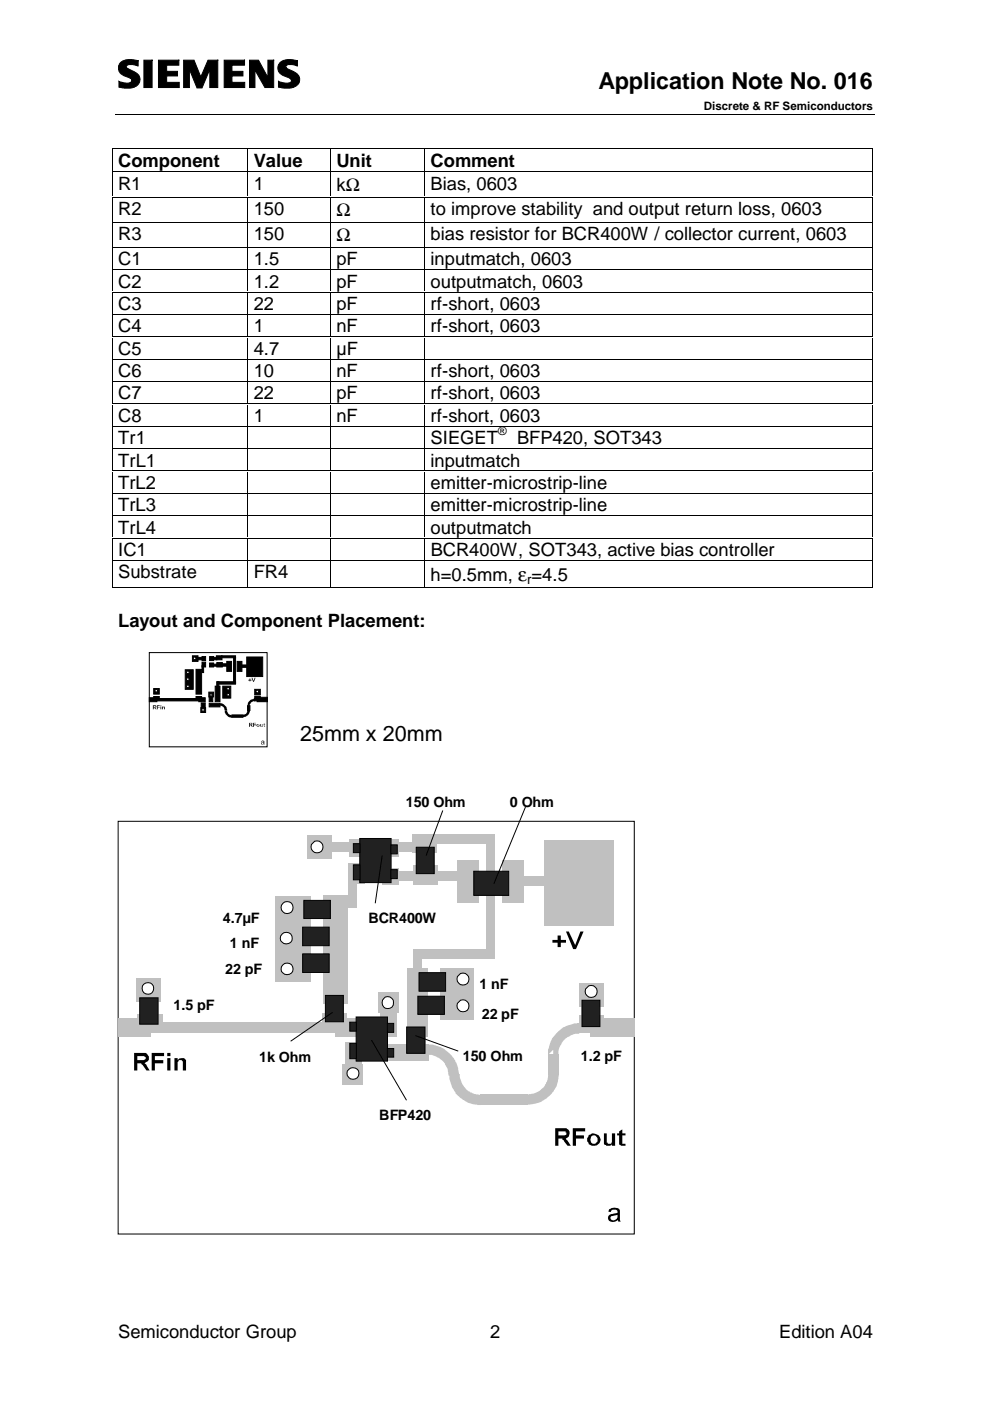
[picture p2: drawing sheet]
<svg xmlns="http://www.w3.org/2000/svg" width="210mm" height="297mm" viewBox="0 0 210 297" stroke-linecap="round" stroke-linejoin="round" font-family="sans-serif">
<path d="M25.5 13.4l.4-.4 .8-.3 1.3-.1 1.3 .3v1.1l-1.1-.3h-.9l-.5 .2-.1 .4 2.1 1.1 .7 .6 .2 .8-.3 1a2.38 2.38 0 0 1-1.7 .9h-1.3l-1.2-.2v-1.3l1.4 .4h.9l.5-.4v-.3l-.3-.3-1.7-.7a1.62 1.62 0 0 1-.9-1.1v-.8zM30.5 12.8h1.7v5.8h-1.7zM33.6 12.8h4.3v1h-2.6v1.3h2.3v1h-2.3v1.4h2.7v1.1h-4.4zM38.9 12.8h2.2l1.5 3.5 1.5-3.5h2.1v5.8h-1.7v-3.9l-1.7 3.9h-1l-1.6-3.9v3.9h-1.3zM47.5 12.8h4.3v1h-2.6v1.3h2.3v1h-2.3v1.4h2.7v1.1h-4.4zM52.9 12.8h1.9l2 3.6v-3.6h1.2v5.8h-1.8l-2.2-3.8v3.8h-1.1zM59.3 13.4l.6-.5 1-.3 2.2 .3v1.1l-1-.3h-1l-.4 .2-.1 .5 2.4 1.3 .5 .7v.7a2.11 2.11 0 0 1-2 1.6h-1.3l-1.2-.2v-1.3l1.1 .4h1.1a.51 .51 0 0 0 .6-.3 .51 .51 0 0 0-.2-.6l-1.8-.8-.5-.4-.3-.5-.1-.8z" fill-rule="evenodd" fill="#000"/>
<g fill="none" stroke="#000" stroke-width=".21">
<path d="M25.5 13.4l.4-.4 .8-.3 1.3-.1 1.3 .3v1.1l-1.1-.3h-.9l-.5 .2-.1 .4 2.1 1.1 .7 .6 .2 .8-.3 1a2.38 2.38 0 0 1-1.7 .9h-1.3l-1.2-.2v-1.3l1.4 .4h.9l.5-.4v-.3l-.3-.3-1.7-.7a1.62 1.62 0 0 1-.9-1.1v-.8zM30.5 12.8h1.7v5.8h-1.7zM33.6 12.8h4.3v1h-2.6v1.3h2.3v1h-2.3v1.4h2.7v1.1h-4.4zM38.9 12.8h2.2l1.5 3.5 1.5-3.5h2.1v5.8h-1.7v-3.9l-1.7 3.9h-1l-1.6-3.9v3.9h-1.3zM47.5 12.8h4.3v1h-2.6v1.3h2.3v1h-2.3v1.4h2.7v1.1h-4.4zM52.9 12.8h1.9l2 3.6v-3.6h1.2v5.8h-1.8l-2.2-3.8v3.8h-1.1zM59.3 13.4l.6-.5 1-.3 2.2 .3v1.1l-1-.3h-1l-.4 .2-.1 .5 2.4 1.3 .5 .7v.7a2.11 2.11 0 0 1-2 1.6h-1.3l-1.2-.2v-1.3l1.1 .4h1.1a.51 .51 0 0 0 .6-.3 .51 .51 0 0 0-.2-.6l-1.8-.8-.5-.4-.3-.5-.1-.8zM23.8 31.7v4.6M23.8 36.6v5M24 31.5h28.4M24 36.4h28.4M24.5 24.3h161"/>
<path d="M52.5 31.7v4.6M52.5 36.6v5M52.7 31.5h17.2M52.7 36.4h17.2M70 31.7v4.6M70 36.6v5M70.2 31.5h19.7M70.2 36.4h19.7M90.1 31.7v4.6M90.1 36.6v5M90.2 31.5h94.7M90.2 36.4h94.7"/>
<path d="M185 31.7v4.6M185 36.6v5M23.8 41.9v5.1M23.8 47.3v5M23.8 52.6v4.4M23.8 57.3v4.5M24 41.8h28.4M24 47.1h28.4M24 52.4h28.4M24 57.2h28.4M52.5 41.9v5.1M52.5 47.3v5"/>
<path d="M52.5 52.6v4.4M52.5 57.3v4.5M52.7 41.8h17.2M52.7 47.1h17.2M52.7 52.4h17.2M52.7 57.2h17.2M70 41.9v5.1M70 47.3v5M70 52.6v4.4M70 57.3v4.5M70.2 41.8h19.7M70.2 47.1h19.7"/>
<path d="M70.2 52.4h19.7M70.2 57.2h19.7M90.1 41.9v5.1M90.1 47.3v5M90.1 52.6v4.4M90.1 57.3v4.5M90.2 41.8h94.7M90.2 47.1h94.7M90.2 52.4h94.7M90.2 57.2h94.7M185 41.9v5.1M185 47.3v5"/>
<path d="M185 52.6v4.4M185 57.3v4.5M23.8 62.1v4.4M23.8 66.8v4.5M23.8 71.6v4.4M23.8 76.3v4.4M24 61.9h28.4M24 66.7h28.4M24 71.4h28.4M24 76.2h28.4M52.5 62.1v4.4M52.5 66.8v4.5"/>
<path d="M52.5 71.6v4.4M52.5 76.3v4.4M52.7 61.9h17.2M52.7 66.7h17.2M52.7 71.4h17.2M52.7 76.2h17.2M70 62.1v4.4M70 66.8v4.5M70 71.6v4.4M70 76.3v4.4M70.2 61.9h19.7M70.2 66.7h19.7"/>
<path d="M70.2 71.4h19.7M70.2 76.2h19.7M90.1 62.1v4.4M90.1 66.8v4.5M90.1 71.6v4.4M90.1 76.3v4.4M90.2 61.9h94.7M90.2 66.7h94.7M90.2 71.4h94.7M90.2 76.2h94.7M185 62.1v4.4M185 66.8v4.5"/>
<path d="M185 71.6v4.4M185 76.3v4.4M23.8 81v4.5M23.8 85.8v4.4M23.8 90.5v4.5M23.8 95.3v4.4M24 80.9h28.4M24 85.6h28.4M24 90.4h28.4M24 95.1h28.4M24 99.9h28.4M52.5 81v4.5"/>
<path d="M52.5 85.8v4.4M52.5 90.5v4.5M52.5 95.3v4.4M52.7 80.9h17.2M52.7 85.6h17.2M52.7 90.4h17.2M52.7 95.1h17.2M52.7 99.9h17.2M70 81v4.5M70 85.8v4.4M70 90.5v4.5M70 95.3v4.4"/>
<path d="M70.2 80.9h19.7M70.2 85.6h19.7M70.2 90.4h19.7M70.2 95.1h19.7M70.2 99.9h19.7M90.1 81v4.5M90.1 85.8v4.4M90.1 90.5v4.5M90.1 95.3v4.4M90.2 80.9h94.7M90.2 85.6h94.7M90.2 90.4h94.7"/>
<path d="M90.2 95.1h94.7M90.2 99.9h94.7M185 81v4.5M185 85.8v4.4M185 90.5v4.5M185 95.3v4.4M23.8 100v4.5M23.8 104.8v4.4M23.8 109.5v4.4M23.8 114.2v4.5M23.8 119v5.4M24 104.6h28.4"/>
<path d="M24 109.3h28.4M24 114.1h28.4M24 118.8h28.4M52.5 100v4.5M52.5 104.8v4.4M52.5 109.5v4.4M52.5 114.2v4.5M52.5 119v5.4M52.7 104.6h17.2M52.7 109.3h17.2M52.7 114.1h17.2M52.7 118.8h17.2"/>
<path d="M70 100v4.5M70 104.8v4.4M70 109.5v4.4M70 114.2v4.5M70 119v5.4M70.2 104.6h19.7M70.2 109.3h19.7M70.2 114.1h19.7M70.2 118.8h19.7M90.1 100v4.5M90.1 104.8v4.4M90.1 109.5v4.4"/>
<path d="M90.1 114.2v4.5M90.1 119v5.4M90.2 104.6h94.7M90.2 109.3h94.7M90.2 114.1h94.7M90.2 118.8h94.7M185 100v4.5M185 104.8v4.4M185 109.5v4.4M185 114.2v4.5M185 119v5.4M24 124.6h28.4"/>
<path d="M52.7 124.6h17.2M70.2 124.6h19.7M90.2 124.6h94.7M25.1 174.1h109.4v87.5h-109.4z"/>
</g>
<g fill="#000">
<path d="M23.7 31.4h.2v.2h-.2zM23.7 36.3h.2v.3h-.2zM52.4 31.4h.3v.2h-.3zM52.4 36.3h.3v.3h-.3zM69.9 31.4h.2v.2h-.2zM69.9 36.3h.2v.3h-.2zM89.9 31.4h.3v.2h-.3zM89.9 36.3h.3v.3h-.3zM184.9 31.4h.3v.2h-.3zM184.9 36.3h.3v.3h-.3zM23.7 41.7h.2v.2h-.2zM23.7 47h.2v.2h-.2z"/>
<path d="M23.7 52.3h.2v.3h-.2zM23.7 57.1h.2v.2h-.2zM52.4 41.7h.3v.2h-.3zM52.4 47h.3v.2h-.3zM52.4 52.3h.3v.3h-.3zM52.4 57.1h.3v.2h-.3zM69.9 41.7h.2v.2h-.2zM69.9 47h.2v.2h-.2zM69.9 52.3h.2v.3h-.2zM69.9 57.1h.2v.2h-.2zM89.9 41.7h.3v.2h-.3zM89.9 47h.3v.2h-.3z"/>
<path d="M89.9 52.3h.3v.3h-.3zM89.9 57.1h.3v.2h-.3zM184.9 41.7h.3v.2h-.3zM184.9 47h.3v.2h-.3zM184.9 52.3h.3v.3h-.3zM184.9 57.1h.3v.2h-.3zM23.7 61.8h.2v.2h-.2zM23.7 66.6h.2v.2h-.2zM23.7 71.3h.2v.2h-.2zM23.7 76h.2v.3h-.2zM52.4 61.8h.3v.2h-.3zM52.4 66.6h.3v.2h-.3z"/>
<path d="M52.4 71.3h.3v.2h-.3zM52.4 76h.3v.3h-.3zM69.9 61.8h.2v.2h-.2zM69.9 66.6h.2v.2h-.2zM69.9 71.3h.2v.2h-.2zM69.9 76h.2v.3h-.2zM89.9 61.8h.3v.2h-.3zM89.9 66.6h.3v.2h-.3zM89.9 71.3h.3v.2h-.3zM89.9 76h.3v.3h-.3zM184.9 61.8h.3v.2h-.3zM184.9 66.6h.3v.2h-.3z"/>
<path d="M184.9 71.3h.3v.2h-.3zM184.9 76h.3v.3h-.3zM23.7 80.8h.2v.2h-.2zM23.7 85.5h.2v.2h-.2zM23.7 90.3h.2v.2h-.2zM23.7 95h.2v.2h-.2zM23.7 99.8h.2v.2h-.2zM52.4 80.8h.3v.2h-.3zM52.4 85.5h.3v.2h-.3zM52.4 90.3h.3v.2h-.3zM52.4 95h.3v.2h-.3zM52.4 99.8h.3v.2h-.3z"/>
<path d="M69.9 80.8h.2v.2h-.2zM69.9 85.5h.2v.2h-.2zM69.9 90.3h.2v.2h-.2zM69.9 95h.2v.2h-.2zM69.9 99.8h.2v.2h-.2zM89.9 80.8h.3v.2h-.3zM89.9 85.5h.3v.2h-.3zM89.9 90.3h.3v.2h-.3zM89.9 95h.3v.2h-.3zM89.9 99.8h.3v.2h-.3zM184.9 80.8h.3v.2h-.3zM184.9 85.5h.3v.2h-.3z"/>
<path d="M184.9 90.3h.3v.2h-.3zM184.9 95h.3v.2h-.3zM184.9 99.8h.3v.2h-.3zM23.7 104.5h.2v.2h-.2zM23.7 109.2h.2v.2h-.2zM23.7 114h.2v.2h-.2zM23.7 118.7h.2v.2h-.2zM52.4 104.5h.3v.2h-.3zM52.4 109.2h.3v.2h-.3zM52.4 114h.3v.2h-.3zM52.4 118.7h.3v.2h-.3zM69.9 104.5h.2v.2h-.2z"/>
<path d="M69.9 109.2h.2v.2h-.2zM69.9 114h.2v.2h-.2zM69.9 118.7h.2v.2h-.2zM89.9 104.5h.3v.2h-.3zM89.9 109.2h.3v.2h-.3zM89.9 114h.3v.2h-.3zM89.9 118.7h.3v.2h-.3zM184.9 104.5h.3v.2h-.3zM184.9 109.2h.3v.2h-.3zM184.9 114h.3v.2h-.3zM184.9 118.7h.3v.2h-.3zM23.7 124.5h.2v.2h-.2z"/>
<path d="M52.4 124.5h.3v.2h-.3zM69.9 124.5h.2v.2h-.2zM89.9 124.5h.3v.2h-.3zM184.9 124.5h.3v.2h-.3z"/>
</g>
<g fill="#c0c0c0">
<path d="M25.1 215.9h6.9v4h-6.9z" fill-rule="evenodd"/>
<path d="M30.9 216.7h42.5v2.2h-42.5z" fill-rule="evenodd"/>
<path d="M71.1 215.9h5.9v4h-5.9z" fill-rule="evenodd"/>
<path d="M29.1 215h5.3v2.7h-5.3z" fill-rule="evenodd"/>
<path d="M68.3 214.8h5.3v2.5h-5.3z" fill-rule="evenodd"/>
<path d="M73.2 221h3.6v6.1h-3.6z" fill-rule="evenodd"/>
<path d="M72.6 225.5h4.4v4.4h-4.4z" fill-rule="evenodd"/>
<path d="M80.6 213.7h3.5v6.1h-3.5z" fill-rule="evenodd"/>
<path d="M80.2 210.3h4.3v4.4h-4.3z" fill-rule="evenodd"/>
<path d="M80.6 221.4h10.4v3.4h-10.4z" fill-rule="evenodd"/>
<path d="M86.2 205.2h4.4v14.6h-4.4z" fill-rule="evenodd"/>
<path d="M101.7 232.1h10.2v2.2h-10.2z" fill-rule="evenodd"/>
<path d="M125.1 215.9h9.5v4h-9.5z" fill-rule="evenodd"/>
<path d="M122.9 215.1h5.2v2.6h-5.2z" fill-rule="evenodd"/>
<path d="M116.2 223.5h2.2v4.4h-2.2z" fill-rule="evenodd"/>
<path d="M122.5 216.9h10v2.1h-10z" fill-rule="evenodd"/>
<path d="M93.3 205.4h7.2v10.8h-7.2z" fill-rule="evenodd"/>
<path d="M122.7 208.4h5.3v5h-5.3z" fill-rule="evenodd"/>
<path d="M68.5 189.7h5.2v23h-5.2z" fill-rule="evenodd"/>
<path d="M58.3 189.9h7.5v18.2h-7.5z" fill-rule="evenodd"/>
<path d="M74 177.9h3.5v3.7h-3.5z" fill-rule="evenodd"/>
<path d="M73.8 182.9h3.5v4.4h-3.5z" fill-rule="evenodd"/>
<path d="M81.1 177.9h3.5v3.7h-3.5z" fill-rule="evenodd"/>
<path d="M81.1 184h3.5v3.5h-3.5z" fill-rule="evenodd"/>
<path d="M73.8 186.5h1.8v6.1h-1.8z" fill-rule="evenodd"/>
<path d="M87.3 176.9h5.3v3.9h-5.3z" fill-rule="evenodd"/>
<path d="M87.5 183.5h5.2v4.2h-5.2z" fill-rule="evenodd"/>
<path d="M84.1 178.6h3.6v2.1h-3.6z" fill-rule="evenodd"/>
<path d="M84.3 184.8h3.5v2h-3.5z" fill-rule="evenodd"/>
<path d="M96.9 182.4h4.5v9h-4.5z" fill-rule="evenodd"/>
<path d="M106.5 182.4h4.5v9h-4.5z" fill-rule="evenodd"/>
<path d="M103.2 178.6h1.7v24h-1.7z" fill-rule="evenodd"/>
<path d="M88 201.2h16.9v2.1h-16.9z" fill-rule="evenodd"/>
<path d="M87.7 201.2h1.8v7h-1.8z" fill-rule="evenodd"/>
<path d="M92.2 176.9h12.7v2.1h-12.7z" fill-rule="evenodd"/>
<path d="M115.4 178.2h14.8v18.2h-14.8z" fill-rule="evenodd"/>
<path d="M110.3 185.8h6.1v2.1h-6.1z" fill-rule="evenodd"/>
<path d="M92 184.6h6v2.1h-6z" fill-rule="evenodd"/>
</g>
<g fill="#c0c0c0">
<path d="M111.9 232a4.3 4.3 0 0 0 4.4-4.3h2.2l-.2 1.6a7.4 7.4 0 0 1-1.9 3.1l-1.1 .9a3.5 3.5 0 0 1-2.2 .7l-1.2 .2z"/>
<path d="M118.6 218.5a6.3 6.3 0 0 1 4.2-1.5v2.2a4 4 0 0 0-2.6 .8 4.4 4.4 0 0 0-1.8 3.7l-1.1 1.1v-2.2l-1.1 1.1a6.4 6.4 0 0 1 2.4-5.2z"/>
<path d="M95.3 227.7h2.2a4.7 4.7 0 0 0 1.8 3.7l.3 .1a3.6 3.6 0 0 0 2.2 .6v2.2l-1.5-.2-1.1-.3-1.3-.8a3.7 3.7 0 0 1-1.7-1.9 4.7 4.7 0 0 1-.9-3.4z"/>
</g>
<g fill="#000">
<path d="M117.1 199.3h1.1v-1h.7v1h1.1v.6h-1.1v.9h-.7v-.9h-1.1z" fill-rule="evenodd"/>
<path d="M120 197.5h.6l1.4 2.9 1.1-2.9h.6l-1.6 3.7h-.6z" fill-rule="evenodd"/>
<path d="M28.4 223.2h2.5a1.29 1.29 0 0 1 .4 1.8l-.7 .4 .5 .4 .6 1.2h-.6l-1.1-1.6h-.9v1.6h-.7zM29.1 223.9v.9h1.4l.4-.3v-.4h-.3v-.2z" fill-rule="evenodd"/>
<path d="M32.2 223.2h2.6v.7h-2v.9h1.8v.6h-1.8v1.6h-.6z" fill-rule="evenodd"/>
<path d="M35.5 223.2h.6v.7h-.6zM35.5 224.3h.6v2.7h-.6z" fill-rule="evenodd"/>
<path d="M37 224.3h.7v.5a1.14 1.14 0 0 1 1.7 0v2.2h-.6v-2l-.3-.2h-.6l-.2 .4v1.8h-.7z" fill-rule="evenodd"/>
<path d="M117.7 239.2h2.4l.2 .2a.84 .84 0 0 1 .5 .9l-.2 .7-.7 .4 1.1 1.5h-.7l-.8-1.2h-.3v-.3h-.8v1.5h-.7zM118.4 239.9v.8h1.3l.4-.1-.2-.7z" fill-rule="evenodd"/>
<path d="M121.4 239.2h2.7v.7h-2v.8h1.7v.7h-1.7v1.5h-.7z" fill-rule="evenodd"/>
<path d="M124.8 240.6h.4a1.33 1.33 0 0 1 2 .5 1.42 1.42 0 0 1-.6 1.7 1.42 1.42 0 0 1-1.8-.2l-.1-.4a.92 .92 0 0 1 0-1.2zM125.3 241l-.1 .7 .1 .5 .4 .3h.5l.5-.5v-.7l-.5-.6h-.5z" fill-rule="evenodd"/>
<path d="M128 240.3h.6v1.9h.2l.1 .3h.7l.1-.3v-1.9h.7v2.6h-.7v-.4v.3l-.4 .1h-.7l-.1-.1h-.3l-.2-.3z" fill-rule="evenodd"/>
<path d="M131.3 239.9l.6-.4v.8h.7v.4h-.7v1.8h.7v.4h-.9l-.4-.2v-2h-.5v-.4h.5z" fill-rule="evenodd"/>
</g>
<circle cx="74.9" cy="227.6" r="1.25" fill="#fff" stroke="#000" stroke-width=".21"/>
<path d="M28.9 207.5h5.3v5h-5.3z" fill-rule="evenodd" fill="#c0c0c0"/>
<g fill="#fff" stroke="#000" stroke-width=".21">
<path d="M81.4 211.7a1.25 1.25 0 0 1 2 .5 1.25 1.25 0 0 1-1.3 1.7 1.25 1.25 0 0 1-1-1.8z" fill-rule="evenodd"/>
<circle cx="31.3" cy="209.6" r="1.24"/>
<circle cx="125.3" cy="210.2" r="1.28"/>
<circle cx="98.1" cy="207.6" r="1.28"/>
<circle cx="98.1" cy="213.3" r="1.28"/>
<circle cx="60.9" cy="205.4" r="1.25"/>
<circle cx="60.7" cy="198.9" r="1.25"/>
<circle cx="60.9" cy="192.4" r="1.27"/>
</g>
<path d="M65 177.1h5.3v5h-5.3z" fill-rule="evenodd" fill="#c0c0c0"/>
<circle cx="67.2" cy="179.6" r="1.28" fill="#fff" stroke="#000" stroke-width=".21"/>
<path d="M69.4 178.6h5.9v2.1h-5.9z" fill-rule="evenodd" fill="#c0c0c0"/>
<path d="M90.8 221.5a6.5 6.5 0 0 1 6.4 5.8l.1 .8h-2.2a4.9 4.9 0 0 0-2.6-4.1l-.9-.3h-.8z" fill="#c0c0c0"/>
<g fill="#212121" stroke="#000" stroke-width=".21">
<path d="M75.5 215.6h6.7v9.4h-6.7z" fill-rule="evenodd"/>
<path d="M82.1 217h1.4v1.9h-1.4z" fill-rule="evenodd"/>
<path d="M82.1 222.3h1.4v1.8h-1.4z" fill-rule="evenodd"/>
<path d="M74.2 216.7h1.4v1.9h-1.4z" fill-rule="evenodd"/>
<path d="M74.2 221.2h1.4v3.3h-1.4z" fill-rule="evenodd"/>
<path d="M29.6 211.6h3.9v5.5h-3.9z" fill-rule="evenodd"/>
<path d="M69 211h3.8v5.6h-3.8z" fill-rule="evenodd"/>
<path d="M86.2 217.7h3.9v5.6h-3.9z" fill-rule="evenodd"/>
<path d="M123.4 212.1h3.8v5.6h-3.8z" fill-rule="evenodd"/>
<path d="M88.3 179.6h3.8v5.6h-3.8z" fill-rule="evenodd"/>
<path d="M76.3 177.8h6.6v9.3h-6.6z" fill-rule="evenodd"/>
<path d="M82.9 179.1h1.3v1.9h-1.3z" fill-rule="evenodd"/>
<path d="M82.9 184.4h1.3v1.9h-1.3z" fill-rule="evenodd"/>
<path d="M74.9 178.9h1.4v1.9h-1.4z" fill-rule="evenodd"/>
<path d="M74.9 183.4h1.4v3.1h-1.4z" fill-rule="evenodd"/>
<path d="M100.4 184.7h7.5v5.1h-7.5z" fill-rule="evenodd"/>
<path d="M64.4 190.9h5.7v3.9h-5.7z" fill-rule="evenodd"/>
<path d="M64.2 196.6h5.6v3.9h-5.6z" fill-rule="evenodd"/>
<path d="M64.2 202.2h5.6v4h-5.6z" fill-rule="evenodd"/>
<path d="M88.8 206.2h5.7v4h-5.7z" fill-rule="evenodd"/>
<path d="M88.6 211.2h5.6v3.9h-5.6z" fill-rule="evenodd"/>
</g>
<path d="M31.7 138.4h24.9v19.9h-24.9zM93.8 171.9l-3.4 9.4M111.4 171.2l-6.6 16.1M81 181.5l-1.4 9.9M70.4 214.7l-8.7 6M88.2 219.6l8.9 3.2M78.8 220.6l7.3 12.6" fill="none" stroke="#000" stroke-width=".21"/>
<g fill="#000" stroke="#000" stroke-width=".21">
<path d="M45.1 139.4h.9v.5h-.9z" fill-rule="evenodd"/>
<path d="M45.9 139h1.2v.9h-1.2z" fill-rule="evenodd"/>
<path d="M47 139h2.9v.5h-2.9z" fill-rule="evenodd"/>
<path d="M31.7 147.9h1.6v.9h-1.6z" fill-rule="evenodd"/>
<path d="M32.6 147.7h1.2v.6h-1.2z" fill-rule="evenodd"/>
<path d="M33 148.1h9.7v.5h-9.7z" fill-rule="evenodd"/>
<path d="M39.3 142h1.7v4.2h-1.7z" fill-rule="evenodd"/>
<path d="M41.6 147.7h1.1v.6h-1.1z" fill-rule="evenodd"/>
<path d="M41.6 141.9h1.1v5.3h-1.1z" fill-rule="evenodd"/>
<path d="M42.2 147.9h1.3v.9h-1.3z" fill-rule="evenodd"/>
<path d="M42.6 150h1v1.1h-1z" fill-rule="evenodd"/>
<path d="M42.7 149h.8v1h-.8z" fill-rule="evenodd"/>
<path d="M42.8 139.2h.8v.9h-.8z" fill-rule="evenodd"/>
<path d="M42.8 140.4h.8v1h-.8z" fill-rule="evenodd"/>
<path d="M42.8 141.2h.4v1.4h-.4z" fill-rule="evenodd"/>
<path d="M44.3 146.7h1v1.1h-1z" fill-rule="evenodd"/>
<path d="M44.4 147.8h.7v1h-.7z" fill-rule="evenodd"/>
<path d="M44.4 149.1h2.2v.8h-2.2z" fill-rule="evenodd"/>
<path d="M44.4 139.2h.9v.9h-.9z" fill-rule="evenodd"/>
<path d="M44.4 140.6h.9v.8h-.9z" fill-rule="evenodd"/>
<path d="M45.2 140.8h.8v.4h-.8z" fill-rule="evenodd"/>
<path d="M45.6 145.5h1v3.3h-1z" fill-rule="evenodd"/>
<path d="M46 140.5h1.1v.9h-1.1z" fill-rule="evenodd"/>
<path d="M46 144.5h.4v1.7h-.4z" fill-rule="evenodd"/>
<path d="M46 144.5h3.9v.6h-3.9z" fill-rule="evenodd"/>
<path d="M47 140.7h1.3v.5h-1.3z" fill-rule="evenodd"/>
<path d="M47.2 145.5h1.7v2.5h-1.7z" fill-rule="evenodd"/>
<path d="M48.1 140.2h1v2.1h-1z" fill-rule="evenodd"/>
<path d="M49.2 151.6h2.3v.5h-2.3z" fill-rule="evenodd"/>
<path d="M49.5 139.4h.4v5.5h-.4z" fill-rule="evenodd"/>
<path d="M50.3 140.2h1v2.1h-1z" fill-rule="evenodd"/>
<path d="M51.1 141h1.4v.5h-1.4z" fill-rule="evenodd"/>
<path d="M52.3 139.3h3.4v4.1h-3.4z" fill-rule="evenodd"/>
<path d="M52.5 149.6h.5v1h-.5z" fill-rule="evenodd"/>
<path d="M53.9 148.1h2.3v.5h-2.3z" fill-rule="evenodd"/>
<path d="M54 147.7h1.2v.6h-1.2z" fill-rule="evenodd"/>
<path d="M54 146.2h1.2v1.1h-1.2z" fill-rule="evenodd"/>
<path d="M54.5 147.8h2.2v1h-2.2z" fill-rule="evenodd"/>
</g>
<path d="M47.7 150.6h.5v.3a.9 .9 0 0 0 .8 .7l.2 .1v.5l-.8-.2-.6-.6zM46.6 149.1l.8 .2 .6 .6 .2 .7h-.5a.97 .97 0 0 0-1.1-1zM51.5 151.6l.6-.2 .4-.8h.5a1.45 1.45 0 0 1-1.5 1.5zM52.7 148.9l.5-.5 .8-.2v.5l-.2-.1-.5 .3-.4 .5 .1 .2h-.5z" fill="#000"/>
<g fill="#000">
<path d="M32.4 149.5l.7 .1 .1 .2-.3 .2 .3 .4-.4-.4h-.2v.4h-.2zM32.6 149.7v.3l.4-.1-.1-.2z" fill-rule="evenodd"/>
<path d="M33.3 149.5h.6v.2h-.5v.3h.5h-.5v.4h-.1z" fill-rule="evenodd"/>
<path d="M34 149.5h.2v.2h-.2zM34 149.8h.2v.6h-.2z" fill-rule="evenodd"/>
<path d="M34.4 149.8h.1v.2l.4-.2 .1 .6h-.2v-.4h-.3v.4h-.1z" fill-rule="evenodd"/>
<path d="M52.8 153.3h.7l-.2 .5 .3 .3-.4-.3h-.2v.3h-.2zM53 153.3v.3l.4-.1z" fill-rule="evenodd"/>
<path d="M52.9 143.9h.2v.2h.2l-.2 .4-.4-.2v-.2h.2z" fill-rule="evenodd"/>
<path d="M53.7 153.3h.6h-.5v.3h.5v.2h-.5v.3h-.1z" fill-rule="evenodd"/>
<path d="M53.3 143.7h.2l.3 .7 .2-.7h.2l-.4 .8h-.1z" fill-rule="evenodd"/>
<path d="M54.4 153.6h.5l.1 .3-.2 .2-.3-.1-.2-.2zM54.6 153.6l-.1 .2 .3 .2 .1-.4z" fill-rule="evenodd"/>
<path d="M55.2 153.5h.2v.5l.2-.1 .1-.4v.6l-.5-.1z" fill-rule="evenodd"/>
<path d="M56 153.3v.2h.2l-.2 .1v.4l.2 .1-.2-.1z" fill-rule="evenodd"/>
</g>
<path d="M42.8 150.3h.5v.4h-.5z" fill-rule="evenodd" fill="#fff" stroke="#000" stroke-width=".21"/>
<path d="M32.6 146h1.2v1.2h-1.2z" fill-rule="evenodd" fill="#000" stroke="#000" stroke-width=".21"/>
<g fill="#fff" stroke="#000" stroke-width=".21">
<path d="M44.5 147.2h.4v.3h-.4z" fill-rule="evenodd"/>
<path d="M32.9 146.2h.4v.5h-.4z" fill-rule="evenodd"/>
<path d="M54.3 146.4h.5v.4h-.5z" fill-rule="evenodd"/>
<path d="M48.2 145.8h.4v.4h-.4z" fill-rule="evenodd"/>
<path d="M48.1 147.3l.2-.3 .4 .3-.1 .2-.3 .1z" fill-rule="evenodd"/>
<path d="M39.6 145.3h.4v.4h-.4z" fill-rule="evenodd"/>
<path d="M39.6 143.8h.4v.4h-.4z" fill-rule="evenodd"/>
<path d="M39.6 142.3h.4v.5h-.4z" fill-rule="evenodd"/>
</g>
<path d="M40.8 139h1.2v1.2h-1.2z" fill-rule="evenodd" fill="#000" stroke="#000" stroke-width=".21"/>
<path d="M41.1 139.4h.4v.4h-.4z" fill-rule="evenodd" fill="#fff" stroke="#000" stroke-width=".21"/>
<path d="M41.8 139.4h1.4v.5h-1.4z" fill-rule="evenodd" fill="#000" stroke="#000" stroke-width=".21"/>
<g fill="#000">
<path d="M55.4 157.2l.3-.2 .3 .1 .1 .7h-.7v-.3l.5-.2v-.1h-.4v.1zM55.5 157.5v.3l.4-.1v-.3z" fill-rule="evenodd"/>
<path d="M129.1 256.4a1.97 1.97 0 0 1 2.2-.1l.1 .3v2.1l.2 .3h-.5l-.1-.3a1.24 1.24 0 0 1-2.1-.4 1.04 1.04 0 0 1 1.2-1l.8-.1-.1-.6-.2-.1h-.7l-.4 .5-.5-.1zM129.5 258l-.1 .3 .2 .3a.92 .92 0 0 0 1-.1 .92 .92 0 0 0 .3-.9l-1.2 .2z" fill-rule="evenodd"/>
</g>
<text font-size="5" x="126.9" y="18.8">Application Note No. 016</text>
<text font-size="4.6" x="63.7" y="157.1">25mm x 20mm</text>
<g font-size="3.9">
<text x="25.1" y="35.5">Component</text>
<text x="53.8" y="35.5">Value</text>
<text x="71.3" y="35.5">Unit</text>
<text x="91.3" y="35.5">Comment</text>
<text x="25.1" y="40.2">R1</text>
<text x="53.8" y="40.2">1</text>
<text x="71.3" y="40.5">kΩ</text>
<text x="91.3" y="40.2">Bias, 0603</text>
<text x="25.1" y="45.6">R2</text>
<text x="53.8" y="45.6">150</text>
<text x="71.3" y="45.9">Ω</text>
<text x="91.3" y="45.6">to improve stability and output return loss, 0603</text>
<text x="25.1" y="50.9">R3</text>
<text x="53.8" y="50.9">150</text>
<text x="71.3" y="51.2">Ω</text>
<text x="91.3" y="50.9">bias resistor for BCR400W / collector current, 0603</text>
<text x="25.1" y="56.2">C1</text>
<text x="53.8" y="56.2">1.5</text>
<text x="71.3" y="56.2">pF</text>
<text x="91.3" y="56.2">inputmatch, 0603</text>
<text x="25.1" y="61">C2</text>
<text x="25.1" y="65.7">C3</text>
<text x="53.8" y="61">1.2</text>
<text x="53.8" y="65.7">22</text>
<text x="71.3" y="61">pF</text>
<text x="71.3" y="65.7">pF</text>
<text x="91.3" y="61">outputmatch, 0603</text>
<text x="91.3" y="65.7">rf-short, 0603</text>
<text x="25.1" y="70.5">C4</text>
<text x="53.8" y="70.5">1</text>
<text x="71.3" y="70.5">nF</text>
<text x="91.3" y="70.5">rf-short, 0603</text>
<text x="25.1" y="75.2">C5</text>
<text x="53.8" y="75.2">4.7</text>
<text x="71.3" y="75.2">µF</text>
<text x="25.1" y="79.9">C6</text>
<text x="53.8" y="79.9">10</text>
<text x="71.3" y="79.9">nF</text>
<text x="91.3" y="79.9">rf-short, 0603</text>
<text x="25.1" y="84.7">C7</text>
<text x="25.1" y="89.4">C8</text>
<text x="53.8" y="84.7">22</text>
<text x="53.8" y="89.4">1</text>
<text x="71.3" y="84.7">pF</text>
<text x="71.3" y="89.4">nF</text>
<text x="91.3" y="84.7">rf-short, 0603</text>
<text x="91.3" y="89.4">rf-short, 0603</text>
<text x="25.1" y="94.2">Tr1</text>
<text x="91.3" y="94.2">SIEGET</text>
<text x="109.6" y="94.2">BFP420, SOT343</text>
<text x="25.1" y="98.9">TrL1</text>
<text x="91.3" y="98.9">inputmatch</text>
<text x="25.1" y="103.6">TrL2</text>
<text x="91.3" y="103.6">emitter-microstrip-line</text>
<text x="25.1" y="108.4">TrL3</text>
<text x="25.1" y="113.1">TrL4</text>
<text x="91.3" y="108.4">emitter-microstrip-line</text>
<text x="91.3" y="113.1">outputmatch</text>
<text x="25.1" y="117.9">IC1</text>
<text x="91.3" y="117.9">BCR400W, SOT343, active bias controller</text>
<text x="25.1" y="122.6">Substrate</text>
<text x="53.8" y="122.6">FR4</text>
<text x="91.3" y="123.2">h=0.5mm, ε =4.5</text>
<text x="25.1" y="133">Layout and Component Placement:</text>
<text x="25.1" y="283.7">Semiconductor Group</text>
<text x="103.9" y="283.7">2</text>
<text x="165.2" y="283.7">Edition A04</text>
</g>
<g font-size="3">
<text x="86.1" y="171.1">150 Ohm</text>
<text x="108.1" y="171.1">0 Ohm</text>
<text x="47.2" y="195.8">4.7µF</text>
<text x="78.1" y="195.8">BCR400W</text>
<text x="48.8" y="200.9">1 nF</text>
<text x="47.7" y="206.6">22 pF</text>
<text x="101.6" y="209.7">1 nF</text>
<text x="36.8" y="214.1">1.5 pF</text>
<text x="102.1" y="216.1">22 pF</text>
<text x="54.9" y="225.2">1k Ohm</text>
<text x="98.2" y="225">150 Ohm</text>
<text x="123.1" y="225">1.2 pF</text>
<text x="80.4" y="237.6">BFP420</text>
</g>
<text font-size="2.8" x="111.7" y="123.8">r</text>
<g font-size="2.5">
<text x="149.2" y="23.3">Discrete &amp; RF Semiconductors</text>
<text x="105.6" y="92.2">®</text>
</g>
</svg>
